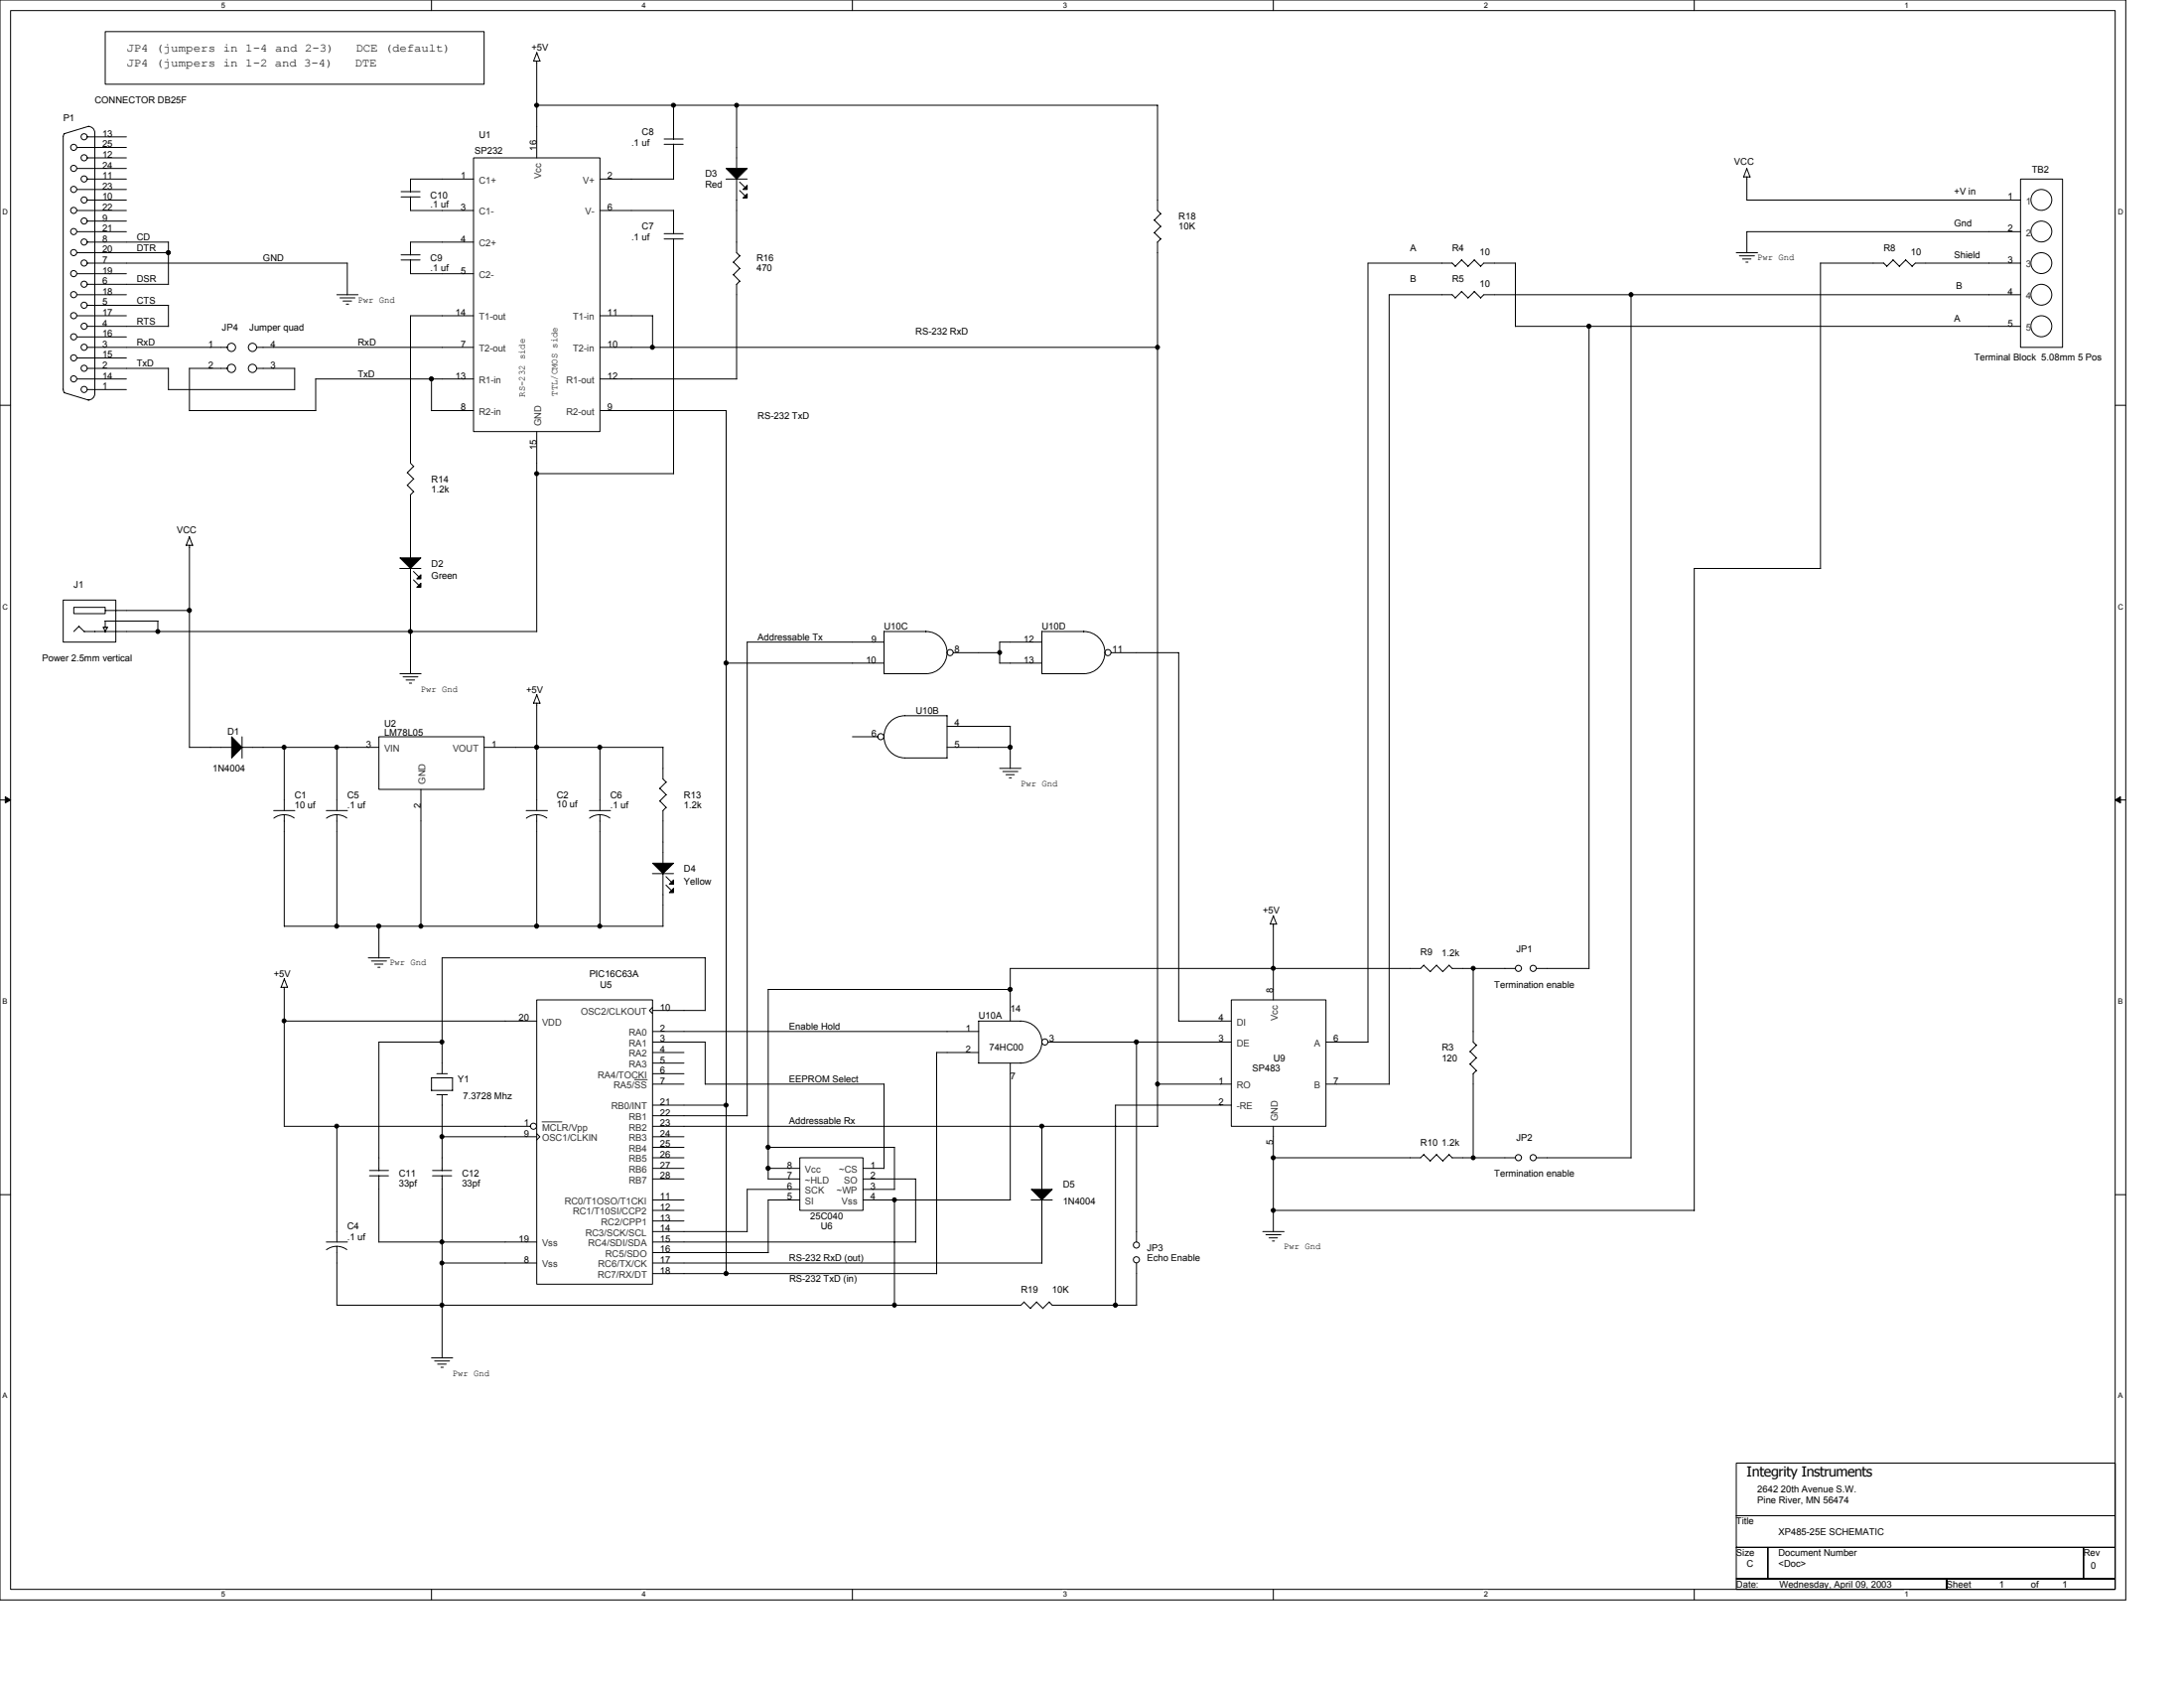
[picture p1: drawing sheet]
<svg xmlns="http://www.w3.org/2000/svg" width="279mm" height="216mm" viewBox="0 0 279 216" stroke-linecap="round" stroke-linejoin="round" font-family="sans-serif">
<path d="M0 0h271.9v204.6h-271.9zM1.4 1.4h269.2v201.9h-269.2z" fill="none" stroke="#000" stroke-width=".13"/>
<g fill="#fff">
<path d="M28.3 .1h.5v1.1h-.5z"/>
<path d="M28.3 203.4h.5v1.1h-.5z"/>
</g>
<path d="M55.2 0v1.4M55.2 203.3v1.3" fill="none" stroke="#000" stroke-width=".13"/>
<g fill="#fff">
<path d="M82.1 .1h.6v1.1h-.6z"/>
<path d="M82.1 203.4h.6v1.1h-.6z"/>
</g>
<path d="M109.1 0v1.4M109.1 203.3v1.3" fill="none" stroke="#000" stroke-width=".13"/>
<g fill="#fff">
<path d="M136 .1h.5v1.1h-.5z"/>
<path d="M136 203.4h.5v1.1h-.5z"/>
</g>
<path d="M162.9 0v1.4M162.9 203.3v1.3" fill="none" stroke="#000" stroke-width=".13"/>
<g fill="#fff">
<path d="M189.8 .1h.6v1.1h-.6z"/>
<path d="M189.8 203.4h.6v1.1h-.6z"/>
</g>
<path d="M216.7 0v1.4M216.7 203.3v1.3" fill="none" stroke="#000" stroke-width=".13"/>
<g fill="#fff">
<path d="M243.7 .1h.5v1.1h-.5z"/>
<path d="M243.7 203.4h.5v1.1h-.5z"/>
<path d="M.3 26.6h.7v1h-.7z"/>
<path d="M270.9 26.6h.7v1h-.7z"/>
<path d="M.3 77.1h.7v1h-.7z"/>
<path d="M270.9 77.1h.7v1h-.7z"/>
</g>
<path d="M0 51.8h1.4M270.6 51.8h1.3" fill="none" stroke="#000" stroke-width=".13"/>
<g fill="#fff">
<path d="M.3 127.6h.7v1h-.7z"/>
<path d="M270.9 127.6h.7v1h-.7z"/>
</g>
<path d="M0 102.3h1.4M270.6 102.3h1.3" fill="none" stroke="#000" stroke-width=".13"/>
<path d="M.7 101.9l.7 .4-.7 .4zM270.6 102.3l.7-.4v.8z" fill="#000" stroke="#000" stroke-width=".13"/>
<g fill="#fff">
<path d="M.3 178h.7v1.1h-.7z"/>
<path d="M270.9 178h.7v1.1h-.7z"/>
</g>
<g fill="none" stroke="#000" stroke-width=".13">
<path d="M9.8 18.9h6.4M11.2 17.5h5M11.3 16.2a.82 .82 0 0 1 .8 .8M11.3 16.2l-3.1 .9-.1 .4v32.3l.1 .4M12.1 17v33.4M13.5 4h48.4v6.8h-48.4zM68.2 7.8h.9M68.7 6.7l.4 1.1M68.7 7.8v12.4M68.7 13.5h79.4M68.7 6.7l-.4 1.1M85 18.5h2.4"/>
<path d="M85 17.8h2.4M86.2 13.5v4.3M86.2 18.4v4.5M94.2 13.5v8.1M148.1 13.5v13.4l.4 .4-.8 .9 .8 .8M9.8 32.3h11.8M9.8 37.7h6.4M9.8 29.6h6.4M9.8 21.5h6.4M9.8 24.2h6.4M9.8 26.9h6.4M9.8 35h6.4"/>
<path d="M11.2 25.6h5M11.2 33.7h33.2M11.2 39.1h10.3l.1 2.6h-10.4M11.2 22.9h5M11.2 20.2h5M11.2 28.3h5M11.2 31h10.4l-.1 5.4M11.2 36.4h10.4M43.1 37.7h2.7M43.5 38.1h1.9M43.9 38.5h1.1M44.3 38.9h.3"/>
<path d="M44.4 33.7v4M51.3 25.2h2.4M51.3 24.5h2.4M51.3 33.3h2.4M51.3 32.6h2.4M52.5 25.2v1.7h8.1M52.5 33.2v1.8h8.1M60.6 20.2h16.2v35h-16.2zM60.6 22.9h-8.1v1.6M60.6 31h-8.1v1.6M76.8 22.9h9.4M76.8 26.9h9.4"/>
<path d="M85 30.6h2.4M85 29.9h2.4M86.2 26.9v3M86.2 30.5v30.1M92.9 22.9h2.7M93.8 33.5l.9 .9M94.2 22.9v9.4l.5 .4-.9 .8M94.2 36.4v12.1M94.6 23.3l.7 .7M94.6 24.4l.7 .6M94.6 34.3l-.8 .9 .9 .8-.5 .4M147.7 29.8l.8 .8-.4 .4"/>
<path d="M148.1 31v113.1M148.5 29l-.8 .8M185.8 33.6l.4 .5M185.8 33.7h-10.8v99.6M186.2 38.1l-.4-.4h-8.1v101M187 37.3l.8 .8M187 37.3l-.8 .8M188.6 37.3l.8 .8M188.6 33.2l.8 .9M188.6 37.3l-.8 .8M188.6 33.3l-.8 .8-.8-.9-.8 .9M193.9 33.7v8h64.6"/>
<path d="M193.9 33.7h-4.1l-.4 .4M208.7 37.7v110.4M222.1 32.3h2.8M222.5 32.7h2M222.9 33.1h1.1M223.1 22.6h.8M223.4 33.5h.2M223.5 21.5l.4 1.1M223.5 21.5l-.4 1.1M223.5 22.6v3M223.5 25.6h35M232.9 33.7h8.1"/>
<path d="M232.9 33.6v39.1M241 33.6l.4 .5M242.2 33.2l.8 .9 .8-.8M242.2 33.3l-.8 .8M243.8 33.2l.8 .9M258.5 29.6h-35v2.7M258.5 37.7h-68.7l-.4 .4M258.5 33.7h-13.5l-.4 .4M258.5 22.9h5.4v21.5h-5.4zM8.2 50.2l3.1 1M9.8 40.4h6.4M9.8 43.1h6.4"/>
<path d="M9.8 45.8h6.4M9.8 48.5h6.4M11.2 44.4h17.9M11.2 47.1h10.4M11.2 49.8h5M12.1 50.3a.81 .81 0 0 1-.8 .9M21.5 49.8h16.2M21.5 47.1v2.7M24.2 52.5h16.2M29.1 47.1h-4.9v5.4M32.9 44.4h27.7M32.9 47.1h4.8"/>
<path d="M37.7 47.1v2.7M40.4 48.5h20.2M40.4 48.5v4M55.2 48.5v4M55.2 52.5h5.4M60.6 40.4h-8.1v18.8l.4 .5-.8 .8M68.7 55.2v25.6M76.8 44.4h71.3M76.8 40.4h6.7M76.8 48.5h17.5M76.8 52.5h16.1M83.5 40.4v4"/>
<path d="M92.9 52.5v110.4M203.3 41.7v82.2M8.1 76.8h6.7v5.3h-6.7zM9.4 77.7h4.1v.8h-4.1zM13.4 79.4h6.8M13.5 78.1h10.8M13.5 79.4v.9M20.2 79.4v1.4M23.8 69.7h.9M24.2 68.6l.4 1.1M24.2 68.7l-.4 1.1M24.2 69.7v25.9h5.5"/>
<path d="M51.1 72.7h2.7M52.1 60.5l.8 .8M52.5 63.3v8.1M52.5 72.7v13.5M52.9 73.1l.7 .7M52.9 74.2l.7 .7M52.9 61.3l-.8 .8 .8 .8-.4 .4M68.7 60.6h17.5M232.9 72.7h-16.2v82.1M10.1 80.1l.7 .7M10.1 80.1l-.7 .7M10.8 80.8h57.9"/>
<path d="M13.4 80.8l.4-.6h-.6l.3 .6M31 94.2v2.8M31 95.6h17.5M36.4 95.6v8.1M43.1 95.6v8.1M48.5 94.2h13.4v6.8h-13.4zM51.2 86.2h2.7M51.6 86.6h1.9M51.9 87h1.1M52.4 87.4h.3M61.9 95.6h22.9M68.2 89.9h.9"/>
<path d="M68.7 89.9v13.8M68.7 88.9l.4 1.1M68.7 88.8l-.4 1.1M76.8 95.6v8.1M84.8 95.6v4l.4 .5M92.9 84.8h20.2M109.1 94.2h3.2M113.1 80.8h5.3a2.7 2.7 0 0 1 2.8 2.7 2.7 2.7 0 0 1-2.8 2.7M113.1 86.2h5.4M113.1 80.8v5.4M113.1 82.1h-17.5v60.6h-12.1M115.8 91.5a2.66 2.66 0 0 0-2.7 2.7 2.71 2.71 0 0 0 2.7 2.7h5.4"/>
<path d="M115.8 91.5h5.4M121.2 92.9h8v5.4M121.2 95.6h8.1M121.2 91.5v5.5M122 83.5h5.9M127.9 98.3h2.7M127.9 84.8h5.4M128.3 98.7h1.9M128.7 99.1h1.1M129.1 99.5h.3M133.3 80.8h5.3a2.7 2.7 0 0 1 2.8 2.7 2.7 2.7 0 0 1-2.8 2.7M133.3 86.2h5.4"/>
<path d="M133.3 80.8v5.4M133.3 82.1h-5.4v2.7M142.2 83.5h8.6M150.8 83.5v47.1M35 103.7h2.7M36.4 104.2v14.3M36.4 118.5h48.4M37.6 104.6a2.17 2.17 0 0 0-2.6 0M41.7 103.7h2.7M43.1 104.2v14.3M44.4 104.6a2.17 2.17 0 0 0-2.6 0M48.5 118.5v4"/>
<path d="M53.8 101v17.5M67.3 103.7h2.7M68.7 104.2v14.3M70 104.6a2.15 2.15 0 0 0-1.4-.4 2.14 2.14 0 0 0-1.3 .4M75.4 103.7h2.7M76.8 104.2v14.3M78 104.6a2.17 2.17 0 0 0-2.6 0M83.5 111.7h2.7M84.4 100.8l.8 .9M84.4 102.4l.8 .9M84.8 103.7v6.7M84.8 111.7v6.8"/>
<path d="M85.2 112.1l.7 .7M85.2 113.2l.7 .7M85.2 100l-.8 .9M85.2 101.6l-.8 .9M85.2 103.3l-.4 .4M162.5 118.2h.8M162.5 118.2l.4-1.1 .4 1.1M162.9 118.2v9.7M35.9 126.3h.9M36.4 125.2l.4 1.1M36.4 126.3v17.8M36.4 130.6h32.3"/>
<path d="M36.4 125.2l-.4 1.1M47.1 122.5h2.7M47.5 122.9h1.9M47.9 123.3h1.1M48.3 123.7h.3M55.2 137.9h2.7M55.2 137.9v1.6h2.7M55.9 137.3h1.3M56.6 133.3h-8.1v16.4M57.9 137.8v1.7M68.7 127.9h14.8v36.4h-14.8zM83.5 128.8l-.4 .4 .4 .4"/>
<path d="M83.5 137.3h4M83.5 136h4M83.5 131.9h41.7M83.5 134.6h4M83.5 133.3h6.7M83.5 138.7h4M83.5 129.2h6.7M90.2 138.7h22.9M90.2 122.5v6.8M90.2 133.3v5.4M90.2 122.5h-33.6v14.8M113.1 138.7v10.8"/>
<path d="M125.2 134.6h-5.4v28.3M129.2 136l.1 17.5h-18.9M129.2 123.9v6.7M129.2 126.6h-30.9v24.2M130.6 136a2.71 2.71 0 0 0 2.7-2.8v.1a2.71 2.71 0 0 0-2.7-2.7h-5.4v5.4h5.4M134.1 133.3h23.4M145.4 133.3v25.6M148.1 138.7h9.4M150.8 130.6h6.7M157.5 127.9h12.1v16.2h-12.1zM169.6 133.3h5.4M169.6 138.7h8.1"/>
<path d="M182.1 123.5l.9 .8M182.2 123.4l-.5 .5h-52.5M183.8 123.5l.8 .8M183.8 123.4l-.8 .9M185.4 123.5l.4 .4M185.4 123.4l-.8 .9M185.8 123.9h8.1M188.1 134.5l.8 .8M188.5 123.9v9.4l.4 .4-.9 .8M188.5 137.3v10.8M188.9 135.3l-.9 .8 .9 .8-.5 .5M196.6 123.9h6.7"/>
<path d="M0 152.8h1.4M36.4 144.1h31.5M41.7 158.9h2.7M43.1 144.1v14.8M43.1 159.4v7.6M44.4 159.8a2.17 2.17 0 0 0-2.6 .1M47.3 150.4h2.4M47.3 149.7h2.4M48.5 158.9h20.2M48.5 150.4v8.5M55.3 150.4h2.5M55.3 149.7h2.5"/>
<path d="M55.9 140h1.3M56.6 140v9.7M56.6 150.4v23.3M56.6 145.4h12.1M68.7 145l.4 .4-.4 .4M83.5 157.5h12.1M83.5 153.5h4M83.5 158.9h33.7M83.5 141.4h9.4M83.5 148.1h4M83.5 144.1h64.6M83.5 145.4h4"/>
<path d="M83.5 154.8h4M83.5 156.2h4M83.5 146.7h4M83.5 149.4h4M83.5 150.8h4M98.3 146.7h16.1M98.3 149.4h4M98.3 150.8h4M102.3 148.1h8.1v6.7h-8.1zM102.3 153.5h-4v6.7M102.3 152.1h-6.7v5.4M110.4 149.4h2.7"/>
<path d="M110.4 150.8h6.8M110.4 152.1h4M114.4 146.7v5.4M114.4 153.5v13.5M117.1 150.8v8.1M131.9 153.5h2.7M133.3 144v8.1M133.3 153.5v8M157.5 141.4h-14.8v25.6M161.5 157.5h2.8M161.9 157.9h2M162.3 158.3h1.1"/>
<path d="M162.8 158.7h.2M162.9 144.1v13.4M162.9 154.8h53.9M183.8 147.7l.8 .8M183.8 147.7l-.8 .8-.8-.8-.5 .4h-18.8M185.8 148.1h8.1M185.8 148.1l-.4-.4-.8 .8M196.6 148.1h12.1M270.6 152.8h1.3M55.2 173.7h2.7M55.6 174.1h1.9M56 174.5h1.1"/>
<path d="M56.4 174.9h.3M56.6 161.5h12.1M83.5 161.5h49.8M83.5 160.2h14.8M83.5 162.9h36.3M131 166.5l.8 .9M131 166.5l-.4 .4h-87.5M131.8 167.3l.8-.8 .8 .9M134.2 166.5l.4 .5M134.2 166.5l-.8 .8M134.6 166.9h10.8M145.4 161.5v5.5"/>
<path d="M222.1 197.9h4.1v4h-4.1zM222.1 187.1h48.5v6.8h-48.5zM222.1 193.9h48.5v4h-48.5zM226.2 197.9h40.4v4h-40.4zM266.6 197.9h4v4h-4zM222.1 201.9h26.9v1.4h-26.9zM249 201.9h21.6v1.4h-21.6z"/>
<circle cx="9.4" cy="18.8" r=".39"/>
<circle cx="10.8" cy="17.5" r=".39"/>
<circle cx="9.4" cy="29.6" r=".39"/>
<circle cx="9.4" cy="37.7" r=".39"/>
<circle cx="9.4" cy="21.5" r=".39"/>
<circle cx="9.4" cy="24.2" r=".39"/>
<circle cx="9.4" cy="35" r=".39"/>
<circle cx="9.4" cy="26.9" r=".39"/>
<circle cx="9.4" cy="32.3" r=".39"/>
<circle cx="10.8" cy="25.6" r=".39"/>
<circle cx="10.8" cy="33.6" r=".39"/>
<circle cx="10.8" cy="36.4" r=".39"/>
<circle cx="10.8" cy="28.3" r=".39"/>
<circle cx="10.8" cy="39" r=".39"/>
<circle cx="10.8" cy="20.2" r=".39"/>
<circle cx="10.8" cy="31" r=".39"/>
<circle cx="10.8" cy="22.9" r=".39"/>
<circle cx="261.2" cy="25.6" r="1.33"/>
<circle cx="261.2" cy="29.6" r="1.33"/>
<circle cx="261.2" cy="33.7" r="1.33"/>
<circle cx="261.2" cy="37.7" r="1.33"/>
<circle cx="9.4" cy="45.8" r=".39"/>
<circle cx="9.4" cy="40.4" r=".39"/>
<circle cx="9.4" cy="43.1" r=".39"/>
<circle cx="9.4" cy="48.5" r=".39"/>
<circle cx="10.8" cy="47.1" r=".39"/>
<circle cx="10.8" cy="41.7" r=".39"/>
<circle cx="10.8" cy="49.8" r=".39"/>
<circle cx="10.8" cy="44.4" r=".39"/>
<circle cx="29.6" cy="44.4" r=".53"/>
<circle cx="29.6" cy="47.1" r=".53"/>
<circle cx="32.3" cy="44.4" r=".53"/>
<circle cx="32.3" cy="47.1" r=".53"/>
<circle cx="261.1" cy="41.7" r="1.34"/>
<circle cx="112.7" cy="94.2" r=".39"/>
<circle cx="121.5" cy="83.5" r=".39"/>
<circle cx="141.7" cy="83.5" r=".39"/>
<circle cx="133.7" cy="133.3" r=".39"/>
<circle cx="194.3" cy="123.9" r=".39"/>
<circle cx="196.1" cy="123.9" r=".39"/>
<circle cx="68.3" cy="144" r=".39"/>
<circle cx="145.4" cy="159.2" r=".39"/>
<circle cx="194.3" cy="148.1" r=".39"/>
<circle cx="196.1" cy="148.1" r=".39"/>
<circle cx="145.4" cy="161.1" r=".39"/>
</g>
<g fill="#000" stroke="#000" stroke-width=".13">
<path d="M92.9 21.5h2.7l-1.4 1.4z" fill-rule="evenodd"/>
<path d="M95.6 23.7v.5h-.5z" fill-rule="evenodd"/>
<path d="M95.1 25.3l.5-.5v.5z" fill-rule="evenodd"/>
<path d="M51.2 71.4h2.6l-1.3 1.3z" fill-rule="evenodd"/>
<path d="M53.8 73.5v.5h-.5z" fill-rule="evenodd"/>
<path d="M53.3 75.1l.5-.5v.5z" fill-rule="evenodd"/>
<path d="M29.6 94.2l1.4 1.4-1.4 1.3z" fill-rule="evenodd"/>
<path d="M83.5 110.4h2.7l-1.4 1.3z" fill-rule="evenodd"/>
<path d="M86.2 112.5v.6h-.6z" fill-rule="evenodd"/>
<path d="M86.2 113.6v.6h-.6z" fill-rule="evenodd"/>
<path d="M131.9 152.1h2.7l-1.3 1.4z" fill-rule="evenodd"/>
<circle cx="68.7" cy="13.5" r=".26"/>
<circle cx="86.2" cy="13.5" r=".26"/>
<circle cx="94.2" cy="13.5" r=".25"/>
<circle cx="21.5" cy="32.3" r=".27"/>
<circle cx="208.7" cy="37.7" r=".26"/>
<circle cx="55.2" cy="48.5" r=".27"/>
<circle cx="83.5" cy="44.4" r=".26"/>
<circle cx="148.1" cy="44.4" r=".26"/>
<circle cx="203.3" cy="41.7" r=".27"/>
<circle cx="24.2" cy="78.1" r=".27"/>
<circle cx="68.7" cy="60.6" r=".26"/>
<circle cx="20.2" cy="80.8" r=".25"/>
<circle cx="36.3" cy="95.6" r=".26"/>
<circle cx="43.1" cy="95.6" r=".26"/>
<circle cx="52.5" cy="80.8" r=".26"/>
<circle cx="68.7" cy="95.6" r=".27"/>
<circle cx="76.7" cy="95.6" r=".26"/>
<circle cx="92.9" cy="84.8" r=".27"/>
<circle cx="127.9" cy="83.5" r=".25"/>
<circle cx="129.2" cy="95.6" r=".27"/>
<circle cx="43.1" cy="118.5" r=".26"/>
<circle cx="48.5" cy="118.5" r=".27"/>
<circle cx="53.8" cy="118.5" r=".26"/>
<circle cx="68.7" cy="118.5" r=".27"/>
<circle cx="76.7" cy="118.5" r=".26"/>
<circle cx="36.3" cy="130.6" r=".25"/>
<circle cx="56.5" cy="133.3" r=".26"/>
<circle cx="129.2" cy="126.5" r=".27"/>
<circle cx="145.4" cy="133.3" r=".27"/>
<circle cx="148.1" cy="138.6" r=".26"/>
<circle cx="162.9" cy="123.9" r=".26"/>
<circle cx="188.5" cy="123.8" r=".25"/>
<circle cx="43.1" cy="144" r=".25"/>
<circle cx="56.5" cy="145.4" r=".26"/>
<circle cx="56.5" cy="158.8" r=".26"/>
<circle cx="92.9" cy="141.4" r=".26"/>
<circle cx="98.3" cy="149.4" r=".27"/>
<circle cx="98.3" cy="146.7" r=".27"/>
<circle cx="114.4" cy="153.5" r=".26"/>
<circle cx="133.3" cy="144" r=".26"/>
<circle cx="162.9" cy="154.8" r=".26"/>
<circle cx="162.9" cy="148.1" r=".26"/>
<circle cx="188.5" cy="148.1" r=".25"/>
<circle cx="56.5" cy="166.9" r=".26"/>
<circle cx="56.5" cy="161.5" r=".25"/>
<circle cx="92.9" cy="162.9" r=".27"/>
<circle cx="114.4" cy="166.9" r=".26"/>
<circle cx="142.7" cy="166.9" r=".27"/>
</g>
<path d="M81.2 138.1h1.6M69.3 143.5h2.6" fill="none" stroke="#333" stroke-width=".13"/>
<text font-size="1.8" x="223.5" y="188.9">Integrity Instruments</text>
<g font-size="1.5">
<text x="16.2" y="6.6">JP4 (jumpers in 1-4 and 2-3)</text>
<text x="16.2" y="8.5">JP4 (jumpers in 1-2 and 3-4)</text>
<text x="45.4" y="8.5">DTE</text>
<text x="45.5" y="6.6">DCE (default)</text>
</g>
<g font-size="1.2">
<text x="68" y="6.5">+5V</text>
<text x="8.1" y="15.5">P1</text>
<text x="12.1" y="13.2">CONNECTOR DB25F</text>
<text x="13.1" y="17.5">13</text>
<text x="61.3" y="17.7">U1</text>
<text x="82.1" y="17.3">C8</text>
<text x="13.1" y="18.8">25</text>
<text x="13.1" y="20.2">12</text>
<text x="13.1" y="21.5">24</text>
<text x="13.1" y="22.9">11</text>
<text x="58.9" y="22.9">1</text>
<text x="60.7" y="19.7">SP232</text>
<text x="68.6" y="19.2" transform="rotate(-90 68.6 19.2)">16</text>
<text x="77.7" y="22.9">2</text>
<text x="80.8" y="18.6">.1 uf</text>
<text x="90.2" y="22.6">D3</text>
<text x="221.9" y="21">VCC</text>
<text x="260" y="22.1">TB2</text>
<text x="13.1" y="24.2">23</text>
<text x="13.1" y="25.6">10</text>
<text x="13.1" y="26.9">22</text>
<text x="13.1" y="28.3">9</text>
<text x="13.1" y="29.6">21</text>
<text x="55.1" y="25.3">C10</text>
<text x="55.1" y="26.5">.1 uf</text>
<text x="58.9" y="26.9">3</text>
<text x="77.7" y="26.9">6</text>
<text x="82.1" y="29.4">C7</text>
<text x="90.2" y="24">Red</text>
<text x="150.8" y="28">R18</text>
<text x="150.8" y="29.4">10K</text>
<text x="250" y="29">Gnd</text>
<text x="250" y="24.9">+V in</text>
<text x="256.9" y="25.6">1</text>
<text x="256.9" y="29.6">2</text>
<text x="13.1" y="30.9">8</text>
<text x="13.1" y="32.3">20</text>
<text x="13.1" y="33.6">7</text>
<text x="13.1" y="35">19</text>
<text x="17.5" y="32.1">DTR</text>
<text x="17.5" y="30.7">CD</text>
<text x="33.7" y="33.4">GND</text>
<text x="55.1" y="33.4">C9</text>
<text x="55.1" y="34.6">.1 uf</text>
<text x="58.9" y="30.9">4</text>
<text x="58.9" y="35">5</text>
<text x="80.8" y="30.7">.1 uf</text>
<text x="96.8" y="33.4">R16</text>
<text x="96.8" y="34.6">470</text>
<text x="180.4" y="32.1">A</text>
<text x="185.8" y="32.1">R4</text>
<text x="189.3" y="32.6">10</text>
<text x="224.8" y="33.3">Pwr Gnd</text>
<text x="241" y="32.1">R8</text>
<text x="244.5" y="32.6">10</text>
<text x="250" y="33">Shield</text>
<text x="256.9" y="33.6">3</text>
<text x="13.1" y="36.3">6</text>
<text x="13.1" y="37.7">18</text>
<text x="13.1" y="39">5</text>
<text x="13.1" y="40.4">17</text>
<text x="13.1" y="41.7">4</text>
<text x="17.5" y="41.5">RTS</text>
<text x="17.5" y="36.1">DSR</text>
<text x="17.5" y="38.8">CTS</text>
<text x="45.8" y="38.7">Pwr Gnd</text>
<text x="58.3" y="40.4">14</text>
<text x="77.7" y="40.4">11</text>
<text x="180.4" y="36.1">B</text>
<text x="185.8" y="36.1">R5</text>
<text x="189.3" y="36.6">10</text>
<text x="250" y="41.1">A</text>
<text x="250.3" y="36.9">B</text>
<text x="256.9" y="37.7">4</text>
<text x="256.9" y="41.7">5</text>
<text x="13.1" y="43.1">16</text>
<text x="13.1" y="44.4">3</text>
<text x="13.1" y="45.8">15</text>
<text x="13.1" y="47.1">2</text>
<text x="17.5" y="46.9">TxD</text>
<text x="17.5" y="44.2">RxD</text>
<text x="26.6" y="44.4">1</text>
<text x="26.6" y="47.1">2</text>
<text x="28.4" y="42.3">JP4</text>
<text x="31.9" y="42.3">Jumper quad</text>
<text x="34.6" y="47.1">3</text>
<text x="34.6" y="44.4">4</text>
<text x="45.8" y="44.2">RxD</text>
<text x="58.9" y="44.4">7</text>
<text x="77.7" y="44.4">10</text>
<text x="117.1" y="42.8">RS-232 RxD</text>
<text x="252.6" y="46.1">Terminal Block 5.08mm 5 Pos</text>
<text x="13.1" y="48.5">14</text>
<text x="13.1" y="49.8">1</text>
<text x="45.8" y="48.2">TxD</text>
<text x="58.3" y="48.5">13</text>
<text x="58.9" y="52.5">8</text>
<text x="67.1" y="50.8" transform="rotate(-90 67.1 50.8)">RS-232 side</text>
<text x="71.3" y="50.6" transform="rotate(-90 71.3 50.6)">TTL/CMOS side</text>
<text x="77.7" y="48.5">12</text>
<text x="77.7" y="52.5">9</text>
<text x="96.9" y="53.6">RS-232 TxD</text>
<text x="68.6" y="57.6" transform="rotate(-90 68.6 57.6)">15</text>
<text x="55.2" y="61.7">R14</text>
<text x="55.2" y="63">1.2k</text>
<text x="22.6" y="68.2">VCC</text>
<text x="9.4" y="75.1">J1</text>
<text x="55.2" y="72.5">D2</text>
<text x="55.2" y="74.1">Green</text>
<text x="96.9" y="81.9">Addressable Tx</text>
<text x="111.5" y="82.1">9</text>
<text x="113.1" y="80.5">U10C</text>
<text x="122.1" y="83.5">8</text>
<text x="131" y="82.1">12</text>
<text x="133.3" y="80.5">U10D</text>
<text x="142.3" y="83.5">11</text>
<text x="5.4" y="84.6">Power 2.5mm vertical</text>
<text x="53.8" y="88.5">Pwr Gnd</text>
<text x="67.3" y="88.6">+5V</text>
<text x="110.8" y="84.8">10</text>
<text x="131" y="84.8">13</text>
<text x="29.1" y="94">D1</text>
<text x="46.8" y="95.6">3</text>
<text x="49.1" y="92.9">U2</text>
<text x="49.1" y="94.1">LM78L05</text>
<text x="62.9" y="95.6">1</text>
<text x="111.5" y="94.2">6</text>
<text x="117.1" y="91.3">U10B</text>
<text x="122.1" y="92.9">4</text>
<text x="122.1" y="95.6">5</text>
<text x="27.2" y="98.7">1N4004</text>
<text x="130.6" y="100.6">Pwr Gnd</text>
<text x="37.7" y="102.1">C1</text>
<text x="37.7" y="103.4">10 uf</text>
<text x="44.4" y="102.1">C5</text>
<text x="44.4" y="103.4">.1 uf</text>
<text x="53.8" y="103.3" transform="rotate(-90 53.8 103.3)">2</text>
<text x="71.2" y="102.1">C2</text>
<text x="71.2" y="103.3">10 uf</text>
<text x="78.1" y="102.1">C6</text>
<text x="78.1" y="103.4">.1 uf</text>
<text x="87.5" y="102.1">R13</text>
<text x="87.5" y="103.4">1.2k</text>
<text x="87.5" y="111.5">D4</text>
<text x="87.5" y="113.1">Yellow</text>
<text x="161.5" y="116.9">+5V</text>
<text x="35" y="125">+5V</text>
<text x="49.8" y="123.5">Pwr Gnd</text>
<text x="75.4" y="125">PIC16C63A</text>
<text x="181.7" y="122.1">R9</text>
<text x="184.4" y="122.3">1.2k</text>
<text x="194" y="121.7">JP1</text>
<text x="66.4" y="130.6">20</text>
<text x="76.8" y="126.3">U5</text>
<text x="84.4" y="131.9">2</text>
<text x="84.4" y="129.2">10</text>
<text x="101" y="131.7">Enable Hold</text>
<text x="123.6" y="131.9">1</text>
<text x="125.2" y="130.3">U10A</text>
<text x="129.3" y="129.4">14</text>
<text x="155.9" y="130.6">4</text>
<text x="162.9" y="126.9" transform="rotate(-90 162.9 126.9)">8</text>
<text x="191.2" y="126.3">Termination enable</text>
<text x="84.4" y="133.3">3</text>
<text x="84.4" y="134.6">4</text>
<text x="84.4" y="136">5</text>
<text x="84.4" y="137.3">6</text>
<text x="123.6" y="134.6">2</text>
<text x="126.6" y="134.4">74HC00</text>
<text x="134.2" y="133.3">3</text>
<text x="155.9" y="133.3">3</text>
<text x="160.2" y="137.1">SP483</text>
<text x="162.9" y="135.7">U9</text>
<text x="170.6" y="133.3">6</text>
<text x="184.4" y="134.4">R3</text>
<text x="184.4" y="135.7">120</text>
<text x="58.6" y="138.4">Y1</text>
<text x="59.2" y="140.6">7.3728 Mhz</text>
<text x="84.4" y="138.6">7</text>
<text x="84.4" y="141.3">21</text>
<text x="84.4" y="142.7">22</text>
<text x="101" y="143.8">Addressable Rx</text>
<text x="101" y="138.4">EEPROM Select</text>
<text x="129.3" y="138">7</text>
<text x="155.9" y="138.6">1</text>
<text x="155.9" y="141.3">2</text>
<text x="170.6" y="138.6">7</text>
<text x="67" y="144">1</text>
<text x="67" y="145.4">9</text>
<text x="84.4" y="144">23</text>
<text x="84.4" y="145.4">24</text>
<text x="84.4" y="146.7">25</text>
<text x="84.4" y="148.1">26</text>
<text x="84.4" y="149.4">27</text>
<text x="100.7" y="149.4">8</text>
<text x="111.4" y="149.4">1</text>
<text x="162.9" y="146.4" transform="rotate(-90 162.9 146.4)">5</text>
<text x="181.7" y="146.5">R10 1.2k</text>
<text x="194" y="146">JP2</text>
<text x="51" y="150.5">C11</text>
<text x="51" y="151.7">33pf</text>
<text x="59.1" y="150.5">C12</text>
<text x="59.1" y="151.7">33pf</text>
<text x="84.4" y="153.5">11</text>
<text x="84.4" y="154.8">12</text>
<text x="84.4" y="150.8">28</text>
<text x="100.7" y="153.5">5</text>
<text x="100.7" y="152.1">6</text>
<text x="100.7" y="150.8">7</text>
<text x="103.7" y="155.9">25C040</text>
<text x="111.4" y="150.8">2</text>
<text x="111.4" y="152.1">3</text>
<text x="111.4" y="153.5">4</text>
<text x="136" y="151.9">D5</text>
<text x="136" y="154">1N4004</text>
<text x="191.2" y="150.5">Termination enable</text>
<text x="44.4" y="157.3">C4</text>
<text x="44.4" y="158.6">.1 uf</text>
<text x="66.4" y="158.8">19</text>
<text x="67" y="161.5">8</text>
<text x="84.4" y="156.1">13</text>
<text x="84.4" y="157.5">14</text>
<text x="84.4" y="158.8">15</text>
<text x="84.4" y="160.2">16</text>
<text x="84.4" y="161.5">17</text>
<text x="101" y="161.3">RS-232 RxD (out)</text>
<text x="105" y="157.3">U6</text>
<text x="146.7" y="161.3">Echo Enable</text>
<text x="146.7" y="160">JP3</text>
<text x="164.3" y="159.8">Pwr Gnd</text>
<text x="84.4" y="162.9">18</text>
<text x="101" y="164">RS-232 TxD (in)</text>
<text x="130.6" y="165.4">R19</text>
<text x="134.6" y="165.4">10K</text>
<text x="57.9" y="176">Pwr Gnd</text>
<text x="224.8" y="190.9">2642 20th Avenue S.W.</text>
<text x="222.1" y="195">Title</text>
<text x="224.8" y="192.3">Pine River, MN 56474</text>
<text x="227.5" y="196.3">XP485-25E SCHEMATIC</text>
<text x="222.1" y="199">Size</text>
<text x="222.1" y="203">Date:</text>
<text x="223.5" y="200.3">C</text>
<text x="227.5" y="199">Document Number</text>
<text x="227.5" y="200.3">&lt;Doc&gt;</text>
<text x="227.6" y="203">Wednesday, April 09, 2003</text>
<text x="249" y="203">Sheet</text>
<text x="255.8" y="203">1</text>
<text x="259.8" y="203">of</text>
<text x="263.9" y="203">1</text>
<text x="266.5" y="199">Rev</text>
<text x="267.5" y="200.6">0</text>
</g>
<g font-size="1.2" fill="#333">
<text x="61.3" y="23.5">C1+</text>
<text x="69.2" y="22.9" transform="rotate(-90 69.2 22.9)">Vcc</text>
<text x="74.6" y="23.5">V+</text>
<text x="61.3" y="27.5">C1-</text>
<text x="74.9" y="27.5">V-</text>
<text x="259.2" y="26.1">1</text>
<text x="61.3" y="31.5">C2+</text>
<text x="61.3" y="35.6">C2-</text>
<text x="259.2" y="30.2">2</text>
<text x="259.2" y="34.2">3</text>
<text x="61.3" y="40.9">T1-out</text>
<text x="73.3" y="40.9">T1-in</text>
<text x="259.2" y="38.2">4</text>
<text x="61.3" y="45">T2-out</text>
<text x="73.3" y="45">T2-in</text>
<text x="259.2" y="42.3">5</text>
<text x="61.3" y="49">R1-in</text>
<text x="61.3" y="53.1">R2-in</text>
<text x="72.4" y="49">R1-out</text>
<text x="72.4" y="53.1">R2-out</text>
<text x="69.2" y="54.5" transform="rotate(-90 69.2 54.5)">GND</text>
<text x="49.1" y="96.1">VIN</text>
<text x="54.4" y="100.3" transform="rotate(-90 54.4 100.3)">GND</text>
<text x="57.9" y="96.1">VOUT</text>
<text x="69.3" y="131.1">VDD</text>
<text x="74.3" y="129.8">OSC2/CLKOUT</text>
<text x="158.2" y="131.1">DI</text>
<text x="163.5" y="130.6" transform="rotate(-90 163.5 130.6)">Vcc</text>
<text x="76.5" y="137.9">RA4/TOCKI</text>
<text x="80.5" y="132.5">RA0</text>
<text x="80.5" y="133.8">RA1</text>
<text x="80.5" y="135.2">RA2</text>
<text x="80.5" y="136.5">RA3</text>
<text x="158.2" y="133.8">DE</text>
<text x="168.1" y="133.8">A</text>
<text x="78.2" y="141.9">RB0/INT</text>
<text x="78.5" y="139.2">RA5/SS</text>
<text x="80.5" y="143.3">RB1</text>
<text x="158.2" y="139.2">RO</text>
<text x="158.2" y="141.9">-RE</text>
<text x="163.5" y="143.4" transform="rotate(-90 163.5 143.4)">GND</text>
<text x="168.1" y="139.2">B</text>
<text x="69.3" y="145.9">OSC1/CLKIN</text>
<text x="69.3" y="144.6">MCLR/Vpp</text>
<text x="80.5" y="144.6">RB2</text>
<text x="80.5" y="145.9">RB3</text>
<text x="80.5" y="147.3">RB4</text>
<text x="80.5" y="148.6">RB5</text>
<text x="80.5" y="150">RB6</text>
<text x="103" y="150">Vcc</text>
<text x="107.4" y="150">~CS</text>
<text x="72.2" y="154">RC0/T1OSO/T1CKI</text>
<text x="73.3" y="155.4">RC1/T10SI/CCP2</text>
<text x="80.5" y="151.3">RB7</text>
<text x="103" y="154">SI</text>
<text x="103" y="152.7">SCK</text>
<text x="103" y="151.3">~HLD</text>
<text x="107" y="152.7">~WP</text>
<text x="107.7" y="154">Vss</text>
<text x="108" y="151.3">SO</text>
<text x="69.3" y="159.4">Vss</text>
<text x="74.9" y="158.1">RC3/SCK/SCL</text>
<text x="75.2" y="159.4">RC4/SDI/SDA</text>
<text x="76.9" y="156.7">RC2/CPP1</text>
<text x="77.4" y="160.8">RC5/SDO</text>
<text x="69.3" y="162.1">Vss</text>
<text x="76.5" y="163.4">RC7/RX/DT</text>
<text x="76.5" y="162.1">RC6/TX/CK</text>
</g>
<g font-size="1">
<text x="28.3" y="1">5</text>
<text x="82.1" y="1">4</text>
<text x="136" y="1">3</text>
<text x="189.8" y="1">2</text>
<text x="243.7" y="1">1</text>
<text x=".3" y="27.4">D</text>
<text x="270.9" y="27.4">D</text>
<text x=".3" y="77.9">C</text>
<text x="270.9" y="77.9">C</text>
<text x=".3" y="128.4">B</text>
<text x="270.9" y="128.4">B</text>
<text x=".3" y="178.9">A</text>
<text x="270.9" y="178.9">A</text>
<text x="28.3" y="204.3">5</text>
<text x="82.1" y="204.3">4</text>
<text x="136" y="204.3">3</text>
<text x="189.8" y="204.3">2</text>
<text x="243.7" y="204.3">1</text>
</g>
</svg>
